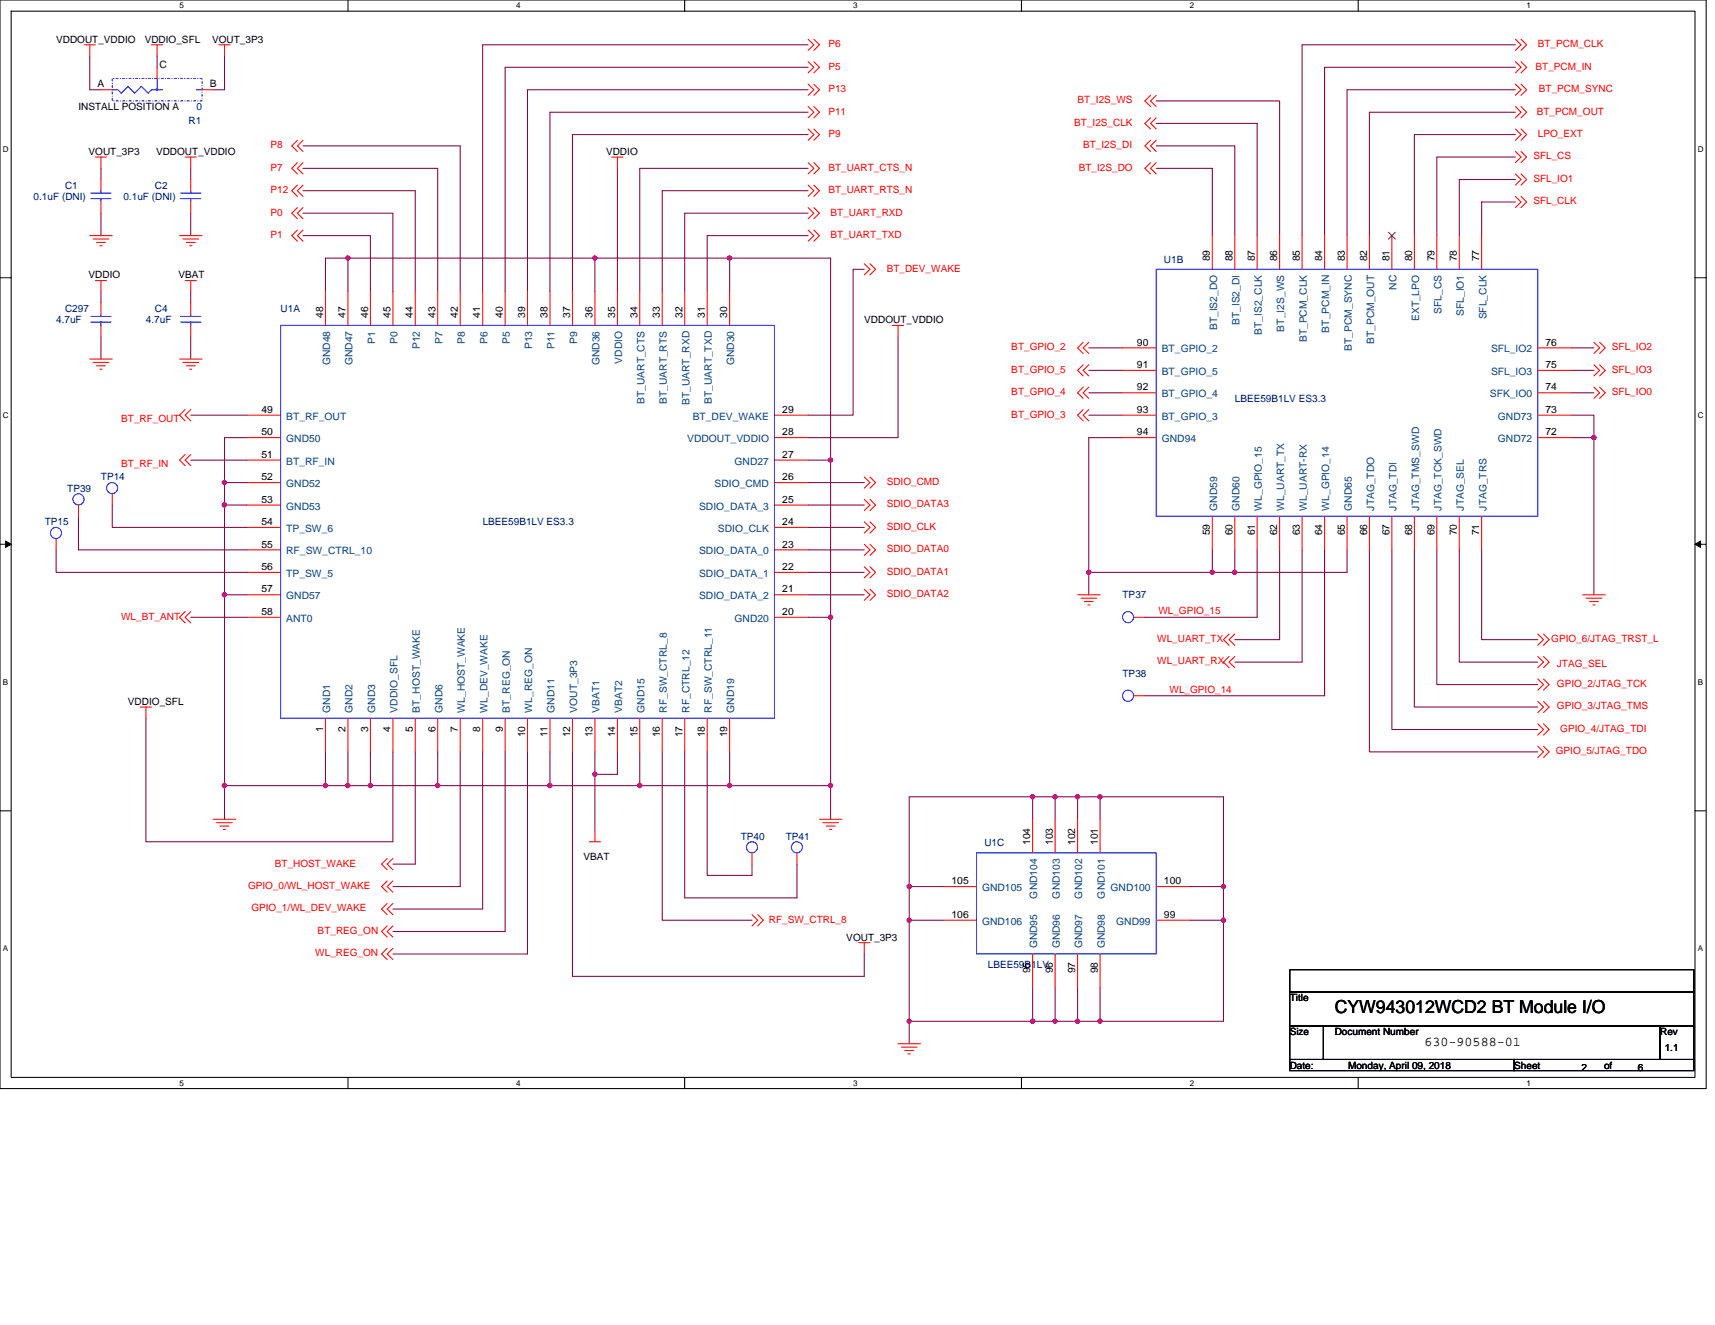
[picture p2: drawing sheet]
<svg xmlns="http://www.w3.org/2000/svg" width="279mm" height="216mm" viewBox="0 0 279 216" stroke-linecap="round" stroke-linejoin="round" font-family="sans-serif">
<path d="M0 0h278v177.4h-278zM1.8 1.8h274.3v173.8h-274.3z" fill="none" stroke="#000" stroke-width=".17"/>
<g fill="#fff">
<path d="M29.3 .2h.7v1.5h-.7z"/>
<path d="M29.3 175.7h.7v1.5h-.7z"/>
</g>
<path d="M56.7 0v1.8M56.7 175.6v1.8" fill="none" stroke="#000" stroke-width=".17"/>
<g fill="#fff">
<path d="M84.1 .2h.7v1.5h-.7z"/>
<path d="M84.1 175.7h.7v1.5h-.7z"/>
</g>
<path d="M111.5 0v1.8M111.5 175.6v1.8" fill="none" stroke="#000" stroke-width=".17"/>
<g fill="#fff">
<path d="M139 .2h.7v1.5h-.7z"/>
<path d="M139 175.7h.7v1.5h-.7z"/>
</g>
<path d="M166.4 0v1.8M166.4 175.6v1.8" fill="none" stroke="#000" stroke-width=".17"/>
<g fill="#fff">
<path d="M193.8 .2h.8v1.5h-.8z"/>
<path d="M193.8 175.7h.8v1.5h-.8z"/>
</g>
<path d="M221.3 0v1.8M221.3 175.6v1.8" fill="none" stroke="#000" stroke-width=".17"/>
<g fill="#fff">
<path d="M248.7 .2h.7v1.5h-.7z"/>
<path d="M248.7 175.7h.7v1.5h-.7z"/>
<path d="M.5 23.5h.9v1.5h-.9z"/>
<path d="M276.6 23.5h1v1.5h-1z"/>
<path d="M.5 67h.9v1.4h-.9z"/>
<path d="M276.6 67h1v1.4h-1z"/>
</g>
<path d="M0 45.3h1.8M276.1 45.3h1.9" fill="none" stroke="#000" stroke-width=".17"/>
<g fill="#fff">
<path d="M.5 110.4h.8v1.5h-.8z"/>
<path d="M276.6 110.4h.9v1.5h-.9z"/>
</g>
<path d="M0 88.7h1.8M276.1 88.7h1.9" fill="none" stroke="#000" stroke-width=".17"/>
<path d="M.9 88.2l.9 .5-.9 .5zM276.1 88.7l1-.5v1z" fill="#000" stroke="#000" stroke-width=".16"/>
<g fill="#fff">
<path d="M.5 153.8h.8v1.5h-.8z"/>
<path d="M276.6 153.8h.9v1.5h-.9z"/>
</g>
<path d="M0 132.1h1.8M276.1 132.1h1.9M210.1 158h65.8v3.6h-65.8zM210.1 161.6h65.8v5.6h-65.8zM210.1 167.2h5.5v5.4h-5.5zM210.1 172.6h36.6v1.9h-36.6zM215.6 167.2h54.9v5.4h-54.9zM246.7 172.6h29.2v1.9h-29.2zM270.5 167.2h5.4v5.4h-5.4z" fill="none" stroke="#000" stroke-width=".17"/>
<g fill="none" stroke="#800040" stroke-width=".17">
<path d="M14.6 9.1v5.5h1.8M25.6 9.1v1.9M36.6 9.1v5.5h-1.9M131.7 18.3h-42.1v29.2M131.7 14.6h-45.8v32.9M131.7 11h-49.4v36.5M131.7 7.3h-53.1v40.2M188.4 16.4h20.1v22M246.9 18.3h-23.8v20.1M246.9 14.6h-27.4v23.8M246.9 11h-31.1v27.4M246.9 7.3h-34.8v31.1"/>
<path d="M16.4 27.4v1.9M16.4 34.7v3.7M31.1 27.4v1.9M31.1 34.7v3.7M49.4 38.4h10.9v9.1M49.4 34.7h14.6v12.8M49.4 31.1h18.2v16.4M49.4 27.4h21.9v20.1M49.4 23.8h25.6v23.7M100.6 27.4v20.1M131.7 38.4h-16.5v9.1M131.7 34.7h-20.2v12.8"/>
<path d="M131.7 31.1h-23.8v16.4M131.7 27.4h-27.5v20.1M131.7 21.9h-38.4v25.6M188.4 27.4h9.1v11M188.4 23.8h12.8v14.6M188.4 20.1h16.4v18.3M246.9 32.9h-5.5v5.5M246.9 29.3h-9.2v9.1M246.9 25.6h-12.8v12.8M246.9 21.9h-16.5v16.5M16.4 47.5v1.9M16.4 54.9v3.6"/>
<path d="M31.1 47.5v1.9M31.1 54.9v3.6M56.7 42.1v5.4M56.7 42.1h40.2M56.7 42.1h-3.7v5.4M96.9 42.1v5.4M96.9 42.1h22M118.9 42.1h16.4v32.9M118.9 42.1v5.4M140.8 43.9h-1.8v23.7h-7.3M146.3 54.9v16.4h-14.6M177.4 56.7h5.5"/>
<path d="M256 56.7h3.7M31.1 75h9.1M31.1 67.6h9.1M36.6 78.6h3.6M36.6 78.6v3.7M40.2 71.3h-3.6v7.3M131.7 75h3.6M131.7 78.6h9.1M135.3 75v25.6M177.4 60.3h5.5M177.4 64h5.5M177.4 67.6h5.5"/>
<path d="M182.9 71.3h-5.5v22M256 60.3h3.7M256 64h3.7M256 67.6h3.7v3.7M256 71.3h3.7M259.7 71.3v25.6M9.1 89.6v3.7h31.1M12.8 84.1v5.5h27.4M18.3 82.3v3.6h21.9M40.2 82.3h-3.6v14.6M40.2 96.9h-3.6v31.1M131.7 96.9h9.1"/>
<path d="M131.7 93.3h9.1M131.7 89.6h9.1M131.7 85.9h9.1M131.7 82.3h9.1M177.4 93.3h20.1M177.4 93.3v3.6M197.5 93.3h3.7M197.5 89.6v3.7M201.2 89.6v3.7M204.8 89.6v11h-18.3M208.5 89.6v14.6h-7.3M212.1 89.6v18.3h-10.9"/>
<path d="M215.8 89.6v23.8h-29.3M219.5 89.6v3.7h-18.3M223.1 89.6v32.9h27.4M226.8 89.6v29.3h23.7M230.4 89.6v25.6h20.1M234.1 89.6v21.9h16.4M237.7 89.6v18.3h12.8M241.4 89.6v14.6h9.1M23.8 117v20.2h40.2v-14.7M31.1 100.6h9.1M131.7 100.6h3.6M135.3 100.6v27.4"/>
<path d="M36.6 128v5.5M36.6 128h16.4M53 128h3.7M53 122.5v5.5M56.7 122.5v5.5M56.7 128h3.6M60.3 122.5v5.5M60.3 128h11M67.6 122.5v18.3h-3.6M71.3 128h18.3M71.3 122.5v5.5M75 122.5v22h-11"/>
<path d="M78.6 122.5v25.6h-14.6M82.3 122.5v29.3h-18.3M85.9 122.5v32.9h-21.9M89.6 122.5v5.5M89.6 128h14.6M93.3 122.5v36.6h47.5v-3.7M96.9 122.5v3.7M96.9 126.2v9.1M100.6 122.5v3.7h-3.7M104.2 128h14.7M104.2 122.5v5.5M107.9 122.5v27.4h14.6"/>
<path d="M111.5 122.5v23.8h18.3v-5.5M115.2 122.5v20.1h7.3v-1.8M118.9 128h16.4M118.9 122.5v5.5M135.3 128v5.5M168.2 129.8h-20.1v14.7M168.2 129.8v3.7M168.2 129.8h3.7M171.9 129.8v3.7M171.9 129.8h3.7M175.6 129.8v3.7M175.6 129.8h3.6"/>
<path d="M179.2 129.8v3.7M179.2 129.8h20.1v14.7M148.1 144.5v5.4M148.1 149.9v16.5M148.1 144.5h5.5M148.1 149.9h5.5M193.8 144.5h5.5M193.8 149.9h5.5M199.3 144.5v5.4M199.3 149.9v16.5h-20.1M148.1 166.4h20.1M148.1 166.4v3.7"/>
<path d="M168.2 160.9v5.5M168.2 166.4h3.7M171.9 160.9v5.5M171.9 166.4h3.7M175.6 160.9v5.5M175.6 166.4h3.6M179.2 160.9v5.5"/>
</g>
<g fill="#f0f" stroke="#f0f" stroke-width=".17">
<circle cx="148.1" cy="144.4" r=".35"/>
<circle cx="168.2" cy="129.8" r=".36"/>
<circle cx="175.5" cy="129.8" r=".35"/>
<circle cx="171.9" cy="129.8" r=".35"/>
<circle cx="179.2" cy="129.8" r=".35"/>
<circle cx="148.1" cy="166.4" r=".35"/>
<circle cx="148.1" cy="149.9" r=".36"/>
<circle cx="168.2" cy="166.4" r=".36"/>
<circle cx="199.3" cy="144.4" r=".35"/>
<circle cx="199.3" cy="149.9" r=".36"/>
<circle cx="179.2" cy="166.4" r=".35"/>
<circle cx="175.5" cy="166.4" r=".35"/>
<circle cx="171.9" cy="166.4" r=".35"/>
<circle cx="135.3" cy="128" r=".36"/>
<circle cx="135.3" cy="100.6" r=".36"/>
<circle cx="135.3" cy="75" r=".35"/>
<circle cx="118.9" cy="42" r=".36"/>
<circle cx="36.6" cy="78.6" r=".36"/>
<circle cx="36.6" cy="82.3" r=".36"/>
<circle cx="36.6" cy="96.9" r=".36"/>
<circle cx="53" cy="128" r=".36"/>
<circle cx="56.7" cy="128" r=".36"/>
<circle cx="71.3" cy="128" r=".36"/>
<circle cx="60.3" cy="128" r=".36"/>
<circle cx="89.6" cy="128" r=".36"/>
<circle cx="118.8" cy="128" r=".36"/>
<circle cx="104.2" cy="128" r=".36"/>
<circle cx="177.4" cy="93.2" r=".36"/>
<circle cx="197.5" cy="93.2" r=".35"/>
<circle cx="201.2" cy="93.2" r=".36"/>
<circle cx="259.7" cy="71.3" r=".36"/>
<circle cx="96.9" cy="126.2" r=".35"/>
<circle cx="96.9" cy="42" r=".35"/>
<circle cx="56.7" cy="42" r=".35"/>
<circle cx="36.6" cy="128" r=".36"/>
</g>
<g fill="none" stroke="#f00" stroke-width=".17">
<path d="M13.7 7.3h1.8M14.6 7.3v1.8M16.4 14.6h1.9M24.7 7.3h1.8M25.6 7.3v1.8M25.6 11v1.8M32.9 14.6h1.8M35.6 7.3h1.9M36.6 7.3v1.8M131.7 6.4l.9 .9-.9 .9M131.7 10.1l.9 .9-.9 .9M131.7 13.7l.9 .9-.9 .9"/>
<path d="M131.7 17.4l.9 .9-.9 .9M132.6 6.4l.9 .9-.9 .9M132.6 10.1l.9 .9-.9 .9M132.6 13.7l.9 .9-.9 .9M132.6 17.4l.9 .9-.9 .9M187.5 15.5l-1 .9 1 1M187.5 19.2l-1 .9 1 .9M188.4 15.5l-.9 .9 .9 1M188.4 19.2l-.9 .9 .9 .9M246.9 10.1l.9 .9-.9 .9M246.9 17.4l.9 .9-.9 .9M246.9 13.7l.9 .9-.9 .9"/>
<path d="M246.9 6.4l.9 .9-.9 .9M247.8 10.1l.9 .9-.9 .9M247.8 17.4l.9 .9-.9 .9M247.8 13.7l.9 .9-.9 .9M247.8 6.4l.9 .9-.9 .9M14.6 38.4h3.7M15.2 38.9h2.5M15.5 25.6h1.9M15.7 39.5h1.5M16.4 25.6v1.8M16.4 29.3v1.8M16.4 32.9v1.8"/>
<path d="M29.3 38.4h3.6M29.8 38.9h2.6M30.2 25.6h1.8M30.4 39.5h1.4M31.1 25.6v1.8M31.1 29.3v1.8M31.1 32.9v1.8M48.5 22.9l-1 .9 1 .9M48.5 26.5l-1 .9 1 .9M48.5 30.2l-1 .9 1 .9M48.5 33.8l-1 .9 1 .9M48.5 37.5l-1 .9 1 .9"/>
<path d="M49.4 22.9l-.9 .9 .9 .9M49.4 26.5l-.9 .9 .9 .9M49.4 30.2l-.9 .9 .9 .9M49.4 33.8l-.9 .9 .9 .9M49.4 37.5l-.9 .9 .9 .9M99.7 25.6h1.8M100.6 25.6v1.8M131.7 33.8l.9 .9-.9 .9M131.7 37.5l.9 .9-.9 .9M131.7 26.5l.9 .9-.9 .9M131.7 30.2l.9 .9-.9 .9M131.7 21l.9 .9-.9 1"/>
<path d="M132.6 33.8l.9 .9-.9 .9M132.6 37.5l.9 .9-.9 .9M132.6 26.5l.9 .9-.9 .9M132.6 30.2l.9 .9-.9 .9M132.6 21l.9 .9-.9 1M187.5 22.9l-1 .9 1 .9M187.5 26.5l-1 .9 1 .9M188.4 22.9l-.9 .9 .9 .9M188.4 26.5l-.9 .9 .9 .9M197.5 38.4v5.5M201.2 38.4v5.5M204.8 38.4v5.5"/>
<path d="M208.5 38.4v5.5M212.1 38.4v5.5M215.8 38.4v5.5M219.5 38.4v5.5M223.1 38.4v5.5M226.8 38.4v5.5M230.4 38.4v5.5M234.1 38.4v5.5M237.7 38.4v5.5M241.4 38.4v5.5M246.9 32l.9 .9-.9 .9M246.9 24.7l.9 .9-.9 .9"/>
<path d="M246.9 28.3l.9 1-.9 .9M246.9 21l.9 .9-.9 1M247.8 32l.9 .9-.9 .9M247.8 24.7l.9 .9-.9 .9M247.8 28.3l.9 1-.9 .9M247.8 21l.9 .9-.9 1M14.6 58.5h3.7M15.2 59.1h2.5M15.5 45.7h1.9M15.7 59.6h1.5M16.3 40h.3M16.4 45.7v1.8"/>
<path d="M16.4 49.4v1.8M16.4 53v1.9M29.3 58.5h3.6M29.8 59.1h2.6M30.2 45.7h1.8M30.4 59.6h1.4M30.9 40h.4M31.1 49.4v1.8M31.1 53v1.9M31.1 45.7v1.8M53 47.5v5.5M56.7 47.5v5.5"/>
<path d="M60.3 47.5v5.5M64 47.5v5.5M67.6 47.5v5.5M71.3 47.5v5.5M75 47.5v5.5M78.6 47.5v5.5M82.3 47.5v5.5M85.9 47.5v5.5M89.6 47.5v5.5M93.3 47.5v5.5M96.9 47.5v5.5M100.6 47.5v5.5"/>
<path d="M104.2 47.5v5.5M107.9 47.5v5.5M111.5 47.5v5.5M115.2 47.5v5.5M118.9 47.5v5.5M140.8 43l.9 .9-.9 .9M141.7 43l.9 .9-.9 .9M145.4 53h1.8M146.3 53v1.9M176.5 55.8l-.9 .9 .9 .9M176.5 59.4l-.9 .9 .9 1M177.4 55.8l-.9 .9 .9 .9"/>
<path d="M177.4 59.4l-.9 .9 .9 1M182.9 56.7h5.5M250.5 56.7h5.5M259.7 55.8l.9 .9-.9 .9M259.7 59.4l.9 .9-.9 1M260.6 55.8l.9 .9-.9 .9M260.6 59.4l.9 .9-.9 1M16.3 60.2h.3M30.2 74.1l-.9 .9 .9 .9M30.2 66.7l-.9 .9 .9 1M30.9 60.2h.4M31.1 74.1l-.9 .9 .9 .9"/>
<path d="M31.1 66.7l-.9 .9 .9 1M40.2 67.6h5.5M40.2 71.3h5.5M40.2 75h5.5M40.2 78.6h5.5M126.2 78.6h5.5M126.2 75h5.5M126.2 71.3h5.5M126.2 67.6h5.5M140.8 77.7l.9 .9-.9 .9M141.7 77.7l.9 .9-.9 .9M176.5 66.7l-.9 .9 .9 1"/>
<path d="M176.5 63.1l-.9 .9 .9 .9M177.4 66.7l-.9 .9 .9 1M177.4 63.1l-.9 .9 .9 .9M182.9 60.3h5.5M182.9 64h5.5M182.9 67.6h5.5M182.9 71.3h5.5M250.5 71.3h5.5M250.5 67.6h5.5M250.5 64h5.5M250.5 60.3h5.5M259.7 63.1l.9 .9-.9 .9"/>
<path d="M260.6 63.1l.9 .9-.9 .9M9.1 87.8v1.8M12.8 82.3v1.8M18.3 80.5v1.8M30.2 99.7l-.9 .9 .9 .9M31.1 99.7l-.9 .9 .9 .9M40.2 82.3h5.5M40.2 85.9h5.5M40.2 89.6h5.5M40.2 93.3h5.5M40.2 96.9h5.5M126.2 96.9h5.5"/>
<path d="M126.2 93.3h5.5M126.2 89.6h5.5M126.2 85.9h5.5M126.2 82.3h5.5M140.8 96l.9 .9-.9 .9M140.8 92.4l.9 .9-.9 .9M140.8 81.4l.9 .9-.9 .9M140.8 85l.9 .9-.9 1M140.8 88.7l.9 .9-.9 .9M141.7 96l.9 .9-.9 .9M141.7 92.4l.9 .9-.9 .9M141.7 81.4l.9 .9-.9 .9"/>
<path d="M141.7 85l.9 .9-.9 1M141.7 88.7l.9 .9-.9 .9M175.6 96.9h3.6M176.1 97.5h2.6M176.7 98h1.4M177.2 98.6h.4M197.5 84.1v5.5M201.2 84.1v5.5M204.8 84.1v5.5M208.5 84.1v5.5M212.1 84.1v5.5M215.8 84.1v5.5"/>
<path d="M219.5 84.1v5.5M223.1 84.1v5.5M226.8 84.1v5.5M230.4 84.1v5.5M234.1 84.1v5.5M237.7 84.1v5.5M241.4 84.1v5.5M257.9 96.9h3.6M258.4 97.5h2.6M259 98h1.4M259.5 98.6h.4M22.9 115.2h1.8"/>
<path d="M23.8 115.2v1.8M40.2 100.6h5.5M53 117v5.5M56.7 117v5.5M60.3 117v5.5M64 117v5.5M67.6 117v5.5M71.3 117v5.5M75 117v5.5M78.6 117v5.5M82.3 117v5.5M85.9 117v5.5"/>
<path d="M89.6 117v5.5M93.3 117v5.5M96.9 117v5.5M100.6 117v5.5M104.2 117v5.5M107.9 117v5.5M111.5 117v5.5M115.2 117v5.5M118.9 117v5.5M126.2 100.6h5.5M184.7 100.6h1.8M184.7 113.4h1.8"/>
<path d="M200.2 103.3l-.9 .9 .9 1M200.2 107l-.9 .9 .9 .9M201.2 103.3l-1 .9 1 1M201.2 107l-1 .9 1 .9M250.5 110.6l1 .9-1 1M250.5 114.3l1 .9-1 .9M250.5 117.9l1 1-1 .9M250.5 103.3l1 .9-1 1M250.5 107l1 .9-1 .9M251.5 110.6l.9 .9-.9 1M251.5 114.3l.9 .9-.9 .9M251.5 117.9l.9 1-.9 .9"/>
<path d="M251.5 103.3l.9 .9-.9 1M251.5 107l.9 .9-.9 .9M34.7 133.5h3.7M35.3 134h2.5M35.8 134.6h1.5M36.4 135.1h.3M63.1 139.9l-.9 .9 .9 .9M64 139.9l-.9 .9 .9 .9M96 137.2h1.8M96.9 135.3v1.9M122.5 139v1.8M129.8 139v1.8"/>
<path d="M133.5 133.5h3.7M134 134h2.6M134.6 134.6h1.5M135.1 135.1h.4M168.2 133.5v5.5M171.9 133.5v5.5M175.6 133.5v5.5M179.2 133.5v5.5M250.5 121.6l1 .9-1 .9M251.5 121.6l.9 .9-.9 .9M63.1 150.9l-.9 .9 .9 .9M63.1 147.2l-.9 .9 .9 .9"/>
<path d="M63.1 143.6l-.9 .9 .9 .9M63.1 154.5l-.9 .9 .9 1M64 150.9l-.9 .9 .9 .9M64 147.2l-.9 .9 .9 .9M64 143.6l-.9 .9 .9 .9M64 154.5l-.9 .9 .9 1M122.5 149l.9 .9-.9 1M123.4 149l1 .9-1 1M139.9 153.6h1.8M140.8 153.6v1.8M153.6 144.5h5.5M153.6 149.9h5.5"/>
<path d="M168.2 155.4v5.5M171.9 155.4v5.5M175.6 155.4v5.5M179.2 155.4v5.5M188.4 149.9h5.4M188.4 144.5h5.4M146.3 170.1h3.6M146.9 170.6h2.5M147.4 171.2h1.5M147.9 171.7h.4"/>
</g>
<g fill="none" stroke="#00f" stroke-width=".17">
<path d="M18.3 14.6h.9l.5 .6 1.1-1.1 1.1 1.1 1.1-1.1 1.1 1.1 .6-.6h1.8M25.6 12.8v1.8M32 14.6h.9M14.8 32.4h3.3M14.8 31.5h3.3M16.4 31.1v.4M16.4 32.4v.5M29.4 32.4h3.3M29.4 31.5h3.3M31.1 31.1v.4M31.1 32.4v.5M14.8 52.5h3.3"/>
<path d="M14.8 51.6h3.3M16.4 51.2v.4M16.4 52.5v.5M29.4 52.5h3.3M29.4 51.6h3.3M31.1 51.2v.4M31.1 52.5v.5M45.7 53h80.5v64h-80.5zM188.4 43.9h62.1v40.2h-62.1zM159.1 139h29.3v16.4h-29.3z"/>
<circle cx="18.3" cy="79.5" r=".9"/>
<circle cx="9.1" cy="86.8" r=".91"/>
<circle cx="12.8" cy="81.4" r=".91"/>
<circle cx="183.8" cy="100.6" r=".9"/>
<circle cx="183.8" cy="113.4" r=".9"/>
<circle cx="122.5" cy="138.1" r=".9"/>
<circle cx="129.8" cy="138.1" r=".9"/>
</g>
<path d="M18.3 12.8h14.6v3.6h-14.6z" fill="none" stroke="#00f" stroke-width=".17" stroke-dasharray=".3 .3 0 .3"/>
<circle cx="25.6" cy="14.6" r=".17" fill="#00f" stroke="#00f" stroke-width=".17"/>
<path d="M226.2 37.8l1.1 1.2M227.3 37.8l-1.1 1.2" fill="none" stroke="#804000" stroke-width=".16"/>
<text font-size="2.9" x="217.4" y="165">CYW943012WCD2 BT Module I/O</text>
<text font-size="2.2" x="232.1" y="170.5">630-90588-01</text>
<g font-size="1.7">
<text x="26" y="11.2">C</text>
<text x="15.9" y="14.2">A</text>
<text x="34.2" y="14.2">B</text>
<text x="197.1" y="42.6" transform="rotate(-90 197.1 42.6)">89</text>
<text x="200.8" y="42.6" transform="rotate(-90 200.8 42.6)">88</text>
<text x="204.4" y="42.6" transform="rotate(-90 204.4 42.6)">87</text>
<text x="208.1" y="42.6" transform="rotate(-90 208.1 42.6)">86</text>
<text x="211.8" y="42.6" transform="rotate(-90 211.8 42.6)">85</text>
<text x="215.4" y="42.6" transform="rotate(-90 215.4 42.6)">84</text>
<text x="219.1" y="42.6" transform="rotate(-90 219.1 42.6)">83</text>
<text x="222.7" y="42.6" transform="rotate(-90 222.7 42.6)">82</text>
<text x="226.4" y="42.6" transform="rotate(-90 226.4 42.6)">81</text>
<text x="230" y="42.6" transform="rotate(-90 230 42.6)">80</text>
<text x="233.7" y="42.6" transform="rotate(-90 233.7 42.6)">79</text>
<text x="237.4" y="42.6" transform="rotate(-90 237.4 42.6)">78</text>
<text x="241" y="42.6" transform="rotate(-90 241 42.6)">77</text>
<text x="52.6" y="51.8" transform="rotate(-90 52.6 51.8)">48</text>
<text x="56.3" y="51.8" transform="rotate(-90 56.3 51.8)">47</text>
<text x="60" y="51.8" transform="rotate(-90 60 51.8)">46</text>
<text x="63.6" y="51.8" transform="rotate(-90 63.6 51.8)">45</text>
<text x="67.3" y="51.8" transform="rotate(-90 67.3 51.8)">44</text>
<text x="70.9" y="51.8" transform="rotate(-90 70.9 51.8)">43</text>
<text x="74.6" y="51.8" transform="rotate(-90 74.6 51.8)">42</text>
<text x="78.3" y="51.8" transform="rotate(-90 78.3 51.8)">41</text>
<text x="81.9" y="51.8" transform="rotate(-90 81.9 51.8)">40</text>
<text x="85.6" y="51.8" transform="rotate(-90 85.6 51.8)">39</text>
<text x="89.2" y="51.8" transform="rotate(-90 89.2 51.8)">38</text>
<text x="92.9" y="51.8" transform="rotate(-90 92.9 51.8)">37</text>
<text x="96.5" y="51.8" transform="rotate(-90 96.5 51.8)">36</text>
<text x="100.2" y="51.8" transform="rotate(-90 100.2 51.8)">35</text>
<text x="103.8" y="51.8" transform="rotate(-90 103.8 51.8)">34</text>
<text x="107.5" y="51.8" transform="rotate(-90 107.5 51.8)">33</text>
<text x="111.2" y="51.8" transform="rotate(-90 111.2 51.8)">32</text>
<text x="114.8" y="51.8" transform="rotate(-90 114.8 51.8)">31</text>
<text x="118.5" y="51.8" transform="rotate(-90 118.5 51.8)">30</text>
<text x="185.2" y="56.3">90</text>
<text x="185.2" y="60">91</text>
<text x="251.8" y="60">75</text>
<text x="251.8" y="56.3">76</text>
<text x="185.2" y="63.6">92</text>
<text x="251.8" y="63.6">74</text>
<text x="42.6" y="67.3">49</text>
<text x="42.6" y="70.9">50</text>
<text x="127.4" y="67.3">29</text>
<text x="127.4" y="70.9">28</text>
<text x="185.2" y="67.3">93</text>
<text x="185.2" y="70.9">94</text>
<text x="251.8" y="70.9">72</text>
<text x="251.8" y="67.3">73</text>
<text x="42.6" y="74.6">51</text>
<text x="127.4" y="74.6">27</text>
<text x="42.6" y="78.3">52</text>
<text x="42.6" y="81.9">53</text>
<text x="127.4" y="81.9">25</text>
<text x="127.4" y="78.3">26</text>
<text x="42.6" y="85.6">54</text>
<text x="42.6" y="89.2">55</text>
<text x="127.4" y="89.2">23</text>
<text x="127.4" y="85.6">24</text>
<text x="197.1" y="87.2" transform="rotate(-90 197.1 87.2)">59</text>
<text x="200.8" y="87.2" transform="rotate(-90 200.8 87.2)">60</text>
<text x="204.4" y="87.2" transform="rotate(-90 204.4 87.2)">61</text>
<text x="208.1" y="87.2" transform="rotate(-90 208.1 87.2)">62</text>
<text x="211.8" y="87.2" transform="rotate(-90 211.8 87.2)">63</text>
<text x="215.4" y="87.2" transform="rotate(-90 215.4 87.2)">64</text>
<text x="219.1" y="87.2" transform="rotate(-90 219.1 87.2)">65</text>
<text x="222.7" y="87.2" transform="rotate(-90 222.7 87.2)">66</text>
<text x="226.4" y="87.2" transform="rotate(-90 226.4 87.2)">67</text>
<text x="230" y="87.2" transform="rotate(-90 230 87.2)">68</text>
<text x="233.7" y="87.2" transform="rotate(-90 233.7 87.2)">69</text>
<text x="237.4" y="87.2" transform="rotate(-90 237.4 87.2)">70</text>
<text x="241" y="87.2" transform="rotate(-90 241 87.2)">71</text>
<text x="42.6" y="92.9">56</text>
<text x="127.4" y="92.9">22</text>
<text x="42.6" y="96.5">57</text>
<text x="42.6" y="100.2">58</text>
<text x="127.4" y="96.5">21</text>
<text x="127.4" y="100.2">20</text>
<text x="52.6" y="119.2" transform="rotate(-90 52.6 119.2)">1</text>
<text x="56.3" y="119.2" transform="rotate(-90 56.3 119.2)">2</text>
<text x="60" y="119.2" transform="rotate(-90 60 119.2)">3</text>
<text x="63.6" y="119.2" transform="rotate(-90 63.6 119.2)">4</text>
<text x="67.3" y="119.2" transform="rotate(-90 67.3 119.2)">5</text>
<text x="70.9" y="119.2" transform="rotate(-90 70.9 119.2)">6</text>
<text x="74.6" y="119.2" transform="rotate(-90 74.6 119.2)">7</text>
<text x="78.3" y="119.2" transform="rotate(-90 78.3 119.2)">8</text>
<text x="81.9" y="119.2" transform="rotate(-90 81.9 119.2)">9</text>
<text x="85.6" y="120.2" transform="rotate(-90 85.6 120.2)">10</text>
<text x="89.2" y="120.2" transform="rotate(-90 89.2 120.2)">11</text>
<text x="92.9" y="120.2" transform="rotate(-90 92.9 120.2)">12</text>
<text x="96.5" y="120.2" transform="rotate(-90 96.5 120.2)">13</text>
<text x="100.2" y="120.2" transform="rotate(-90 100.2 120.2)">14</text>
<text x="103.8" y="120.2" transform="rotate(-90 103.8 120.2)">15</text>
<text x="107.5" y="120.2" transform="rotate(-90 107.5 120.2)">16</text>
<text x="111.2" y="120.2" transform="rotate(-90 111.2 120.2)">17</text>
<text x="114.8" y="120.2" transform="rotate(-90 114.8 120.2)">18</text>
<text x="118.5" y="120.2" transform="rotate(-90 118.5 120.2)">19</text>
<text x="167.9" y="137.7" transform="rotate(-90 167.9 137.7)">104</text>
<text x="171.5" y="137.7" transform="rotate(-90 171.5 137.7)">103</text>
<text x="175.2" y="137.7" transform="rotate(-90 175.2 137.7)">102</text>
<text x="178.8" y="137.7" transform="rotate(-90 178.8 137.7)">101</text>
<text x="155" y="144.1">105</text>
<text x="155" y="149.6">106</text>
<text x="189.6" y="149.6">99</text>
<text x="189.6" y="144.1">100</text>
<text x="167.9" y="158.6" transform="rotate(-90 167.9 158.6)">95</text>
<text x="171.5" y="158.6" transform="rotate(-90 171.5 158.6)">96</text>
<text x="175.2" y="158.6" transform="rotate(-90 175.2 158.6)">97</text>
<text x="178.8" y="158.6" transform="rotate(-90 178.8 158.6)">98</text>
</g>
<g font-size="1.7" fill="#004080">
<text x="227.5" y="47.2" transform="rotate(-90 227.5 47.2)">NC</text>
<text x="198.3" y="53.8" transform="rotate(-90 198.3 53.8)">BT_IS2_DO</text>
<text x="201.9" y="53" transform="rotate(-90 201.9 53)">BT_IS2_DI</text>
<text x="231.2" y="52.3" transform="rotate(-90 231.2 52.3)">EXT_LPO</text>
<text x="234.8" y="51.1" transform="rotate(-90 234.8 51.1)">SFL_CS</text>
<text x="238.5" y="51.5" transform="rotate(-90 238.5 51.5)">SFL_IO1</text>
<text x="242.1" y="52" transform="rotate(-90 242.1 52)">SFL_CLK</text>
<text x="53.8" y="59.5" transform="rotate(-90 53.8 59.5)">GND48</text>
<text x="57.4" y="59.5" transform="rotate(-90 57.4 59.5)">GND47</text>
<text x="61.1" y="56" transform="rotate(-90 61.1 56)">P1</text>
<text x="64.8" y="56" transform="rotate(-90 64.8 56)">P0</text>
<text x="68.4" y="56.9" transform="rotate(-90 68.4 56.9)">P12</text>
<text x="72.1" y="56" transform="rotate(-90 72.1 56)">P7</text>
<text x="75.7" y="56" transform="rotate(-90 75.7 56)">P8</text>
<text x="79.4" y="56" transform="rotate(-90 79.4 56)">P6</text>
<text x="83.1" y="56" transform="rotate(-90 83.1 56)">P5</text>
<text x="86.7" y="56.9" transform="rotate(-90 86.7 56.9)">P13</text>
<text x="90.4" y="56.9" transform="rotate(-90 90.4 56.9)">P11</text>
<text x="94" y="56" transform="rotate(-90 94 56)">P9</text>
<text x="97.7" y="59.5" transform="rotate(-90 97.7 59.5)">GND36</text>
<text x="101.3" y="59.2" transform="rotate(-90 101.3 59.2)">VDDIO</text>
<text x="119.6" y="59.5" transform="rotate(-90 119.6 59.5)">GND30</text>
<text x="189.3" y="57.4">BT_GPIO_2</text>
<text x="205.6" y="54.6" transform="rotate(-90 205.6 54.6)">BT_IS2_CLK</text>
<text x="209.2" y="54" transform="rotate(-90 209.2 54)">BT_I2S_WS</text>
<text x="212.9" y="55.8" transform="rotate(-90 212.9 55.8)">BT_PCM_CLK</text>
<text x="216.6" y="54.2" transform="rotate(-90 216.6 54.2)">BT_PCM_IN</text>
<text x="220.2" y="57.2" transform="rotate(-90 220.2 57.2)">BT_PCM_SYNC</text>
<text x="223.9" y="56" transform="rotate(-90 223.9 56)">BT_PCM_OUT</text>
<text x="242.9" y="57.4">SFL_IO2</text>
<text x="105" y="65.8" transform="rotate(-90 105 65.8)">BT_UART_CTS</text>
<text x="108.6" y="65.8" transform="rotate(-90 108.6 65.8)">BT_UART_RTS</text>
<text x="116" y="65.8" transform="rotate(-90 116 65.8)">BT_UART_TXD</text>
<text x="189.3" y="61.1">BT_GPIO_5</text>
<text x="189.3" y="64.7">BT_GPIO_4</text>
<text x="242.7" y="64.7">SFK_IO0</text>
<text x="242.9" y="61.1">SFL_IO3</text>
<text x="46.6" y="68.4">BT_RF_OUT</text>
<text x="112.3" y="66" transform="rotate(-90 112.3 66)">BT_UART_RXD</text>
<text x="112.9" y="68.4">BT_DEV_WAKE</text>
<text x="189.3" y="68.4">BT_GPIO_3</text>
<text x="244" y="68.4">GND73</text>
<text x="46.6" y="72.1">GND50</text>
<text x="46.6" y="75.7">BT_RF_IN</text>
<text x="112" y="72.1">VDDOUT_VDDIO</text>
<text x="119.7" y="75.7">GND27</text>
<text x="189.3" y="72.1">GND94</text>
<text x="244" y="72.1">GND72</text>
<text x="46.6" y="79.4">GND52</text>
<text x="46.6" y="83">GND53</text>
<text x="113.9" y="83">SDIO_DATA_3</text>
<text x="116.4" y="79.4">SDIO_CMD</text>
<text x="198.3" y="83.2" transform="rotate(-90 198.3 83.2)">GND59</text>
<text x="201.9" y="83.2" transform="rotate(-90 201.9 83.2)">GND60</text>
<text x="205.6" y="83.2" transform="rotate(-90 205.6 83.2)">WL_GPIO_15</text>
<text x="209.2" y="83.2" transform="rotate(-90 209.2 83.2)">WL_UART_TX</text>
<text x="212.9" y="83.2" transform="rotate(-90 212.9 83.2)">WL_UART-RX</text>
<text x="216.6" y="83.2" transform="rotate(-90 216.6 83.2)">WL_GPIO_14</text>
<text x="220.2" y="83.2" transform="rotate(-90 220.2 83.2)">GND65</text>
<text x="223.9" y="83.2" transform="rotate(-90 223.9 83.2)">JTAG_TDO</text>
<text x="227.5" y="83.2" transform="rotate(-90 227.5 83.2)">JTAG_TDI</text>
<text x="231.2" y="83.2" transform="rotate(-90 231.2 83.2)">JTAG_TMS_SWD</text>
<text x="234.8" y="83.2" transform="rotate(-90 234.8 83.2)">JTAG_TCK_SWD</text>
<text x="238.5" y="83.2" transform="rotate(-90 238.5 83.2)">JTAG_SEL</text>
<text x="242.1" y="83.2" transform="rotate(-90 242.1 83.2)">JTAG_TRS</text>
<text x="46.6" y="86.7">TP_SW_6</text>
<text x="117" y="86.7">SDIO_CLK</text>
<text x="46.6" y="90.3">RF_SW_CTRL_10</text>
<text x="46.6" y="94">TP_SW_5</text>
<text x="113.9" y="94">SDIO_DATA_1</text>
<text x="113.9" y="90.3">SDIO_DATA_0</text>
<text x="46.6" y="97.7">GND57</text>
<text x="46.6" y="101.3">ANT0</text>
<text x="113.9" y="97.7">SDIO_DATA_2</text>
<text x="119.7" y="101.3">GND20</text>
<text x="53.8" y="116.1" transform="rotate(-90 53.8 116.1)">GND1</text>
<text x="57.4" y="116.1" transform="rotate(-90 57.4 116.1)">GND2</text>
<text x="61.1" y="116.1" transform="rotate(-90 61.1 116.1)">GND3</text>
<text x="64.8" y="116.1" transform="rotate(-90 64.8 116.1)">VDDIO_SFL</text>
<text x="68.4" y="116.1" transform="rotate(-90 68.4 116.1)">BT_HOST_WAKE</text>
<text x="72.1" y="116.1" transform="rotate(-90 72.1 116.1)">GND6</text>
<text x="75.7" y="116.1" transform="rotate(-90 75.7 116.1)">WL_HOST_WAKE</text>
<text x="79.4" y="116.1" transform="rotate(-90 79.4 116.1)">WL_DEV_WAKE</text>
<text x="83.1" y="116.1" transform="rotate(-90 83.1 116.1)">BT_REG_ON</text>
<text x="86.7" y="116.1" transform="rotate(-90 86.7 116.1)">WL_REG_ON</text>
<text x="90.4" y="116.1" transform="rotate(-90 90.4 116.1)">GND11</text>
<text x="94" y="116.1" transform="rotate(-90 94 116.1)">VOUT_3P3</text>
<text x="97.7" y="116.1" transform="rotate(-90 97.7 116.1)">VBAT1</text>
<text x="101.3" y="116.1" transform="rotate(-90 101.3 116.1)">VBAT2</text>
<text x="105" y="116.1" transform="rotate(-90 105 116.1)">GND15</text>
<text x="108.6" y="116.1" transform="rotate(-90 108.6 116.1)">RF_SW_CTRL_8</text>
<text x="112.3" y="116.1" transform="rotate(-90 112.3 116.1)">RF_CTRL_12</text>
<text x="116" y="116.1" transform="rotate(-90 116 116.1)">RF_SW_CTRL_11</text>
<text x="119.6" y="116.1" transform="rotate(-90 119.6 116.1)">GND19</text>
<text x="160" y="145.2">GND105</text>
<text x="169" y="146.4" transform="rotate(-90 169 146.4)">GND104</text>
<text x="172.7" y="146.4" transform="rotate(-90 172.7 146.4)">GND103</text>
<text x="176.3" y="146.4" transform="rotate(-90 176.3 146.4)">GND102</text>
<text x="180" y="146.4" transform="rotate(-90 180 146.4)">GND101</text>
<text x="180.9" y="145.2">GND100</text>
<text x="160" y="150.7">GND106</text>
<text x="169" y="154.5" transform="rotate(-90 169 154.5)">GND95</text>
<text x="172.7" y="154.5" transform="rotate(-90 172.7 154.5)">GND96</text>
<text x="176.3" y="154.5" transform="rotate(-90 176.3 154.5)">GND97</text>
<text x="180" y="154.5" transform="rotate(-90 180 154.5)">GND98</text>
<text x="181.9" y="150.7">GND99</text>
</g>
<g font-size="1.6">
<text x="9.1" y="7">VDDOUT_VDDIO</text>
<text x="23.6" y="7">VDDIO_SFL</text>
<text x="34.6" y="7">VOUT_3P3</text>
<text x="12.8" y="17.9">INSTALL POSITION A</text>
<text x="14.4" y="25.3">VOUT_3P3</text>
<text x="25.4" y="25.3">VDDOUT_VDDIO</text>
<text x="98.7" y="25.3">VDDIO</text>
<text x="14.4" y="45.4">VDDIO</text>
<text x="29.1" y="45.4">VBAT</text>
<text x="140.8" y="52.7">VDDOUT_VDDIO</text>
<text x="20.8" y="114.9">VDDIO_SFL</text>
<text x="95.1" y="140.1">VBAT</text>
<text x="137.9" y="153.3">VOUT_3P3</text>
<text x="210.1" y="163.1">Title</text>
<text x="210.1" y="168.6">Size</text>
<text x="217.4" y="168.6">Document Number</text>
<text x="270.5" y="168.6">Rev</text>
<text x="271.2" y="171.2">1.1</text>
<text x="210.1" y="174.1">Date:</text>
<text x="219.6" y="174.1">Monday, April 09, 2018</text>
<text x="246.7" y="174.1">Sheet</text>
<text x="257.7" y="174.5">2</text>
<text x="261.3" y="174.1">of</text>
<text x="266.8" y="174.5">6</text>
</g>
<g font-size="1.6" fill="#f00">
<text x="135" y="7.7">P6</text>
<text x="135" y="11.3">P5</text>
<text x="250.2" y="11.3">BT_PCM_IN</text>
<text x="250.5" y="7.7">BT_PCM_CLK</text>
<text x="135" y="15">P13</text>
<text x="175.6" y="16.8">BT_I2S_WS</text>
<text x="250.7" y="15">BT_PCM_SYNC</text>
<text x="135" y="18.7">P11</text>
<text x="135" y="22.3">P9</text>
<text x="175" y="20.5">BT_I2S_CLK</text>
<text x="250.4" y="18.7">BT_PCM_OUT</text>
<text x="250.5" y="22.3">LPO_EXT</text>
<text x="44.1" y="24.2">P8</text>
<text x="44.1" y="27.8">P7</text>
<text x="135" y="27.8">BT_UART_CTS_N</text>
<text x="175.7" y="27.8">BT_I2S_DO</text>
<text x="176.5" y="24.2">BT_I2S_DI</text>
<text x="249.8" y="26">SFL_CS</text>
<text x="249.8" y="29.6">SFL_IO1</text>
<text x="44.1" y="31.5">P12</text>
<text x="44.1" y="35.1">P0</text>
<text x="135" y="31.5">BT_UART_RTS_N</text>
<text x="135.3" y="35.1">BT_UART_RXD</text>
<text x="249.8" y="33.3">SFL_CLK</text>
<text x="44.1" y="38.8">P1</text>
<text x="135.3" y="38.8">BT_UART_TXD</text>
<text x="144.5" y="44.3">BT_DEV_WAKE</text>
<text x="164.8" y="57.1">BT_GPIO_2</text>
<text x="262.6" y="57.1">SFL_IO2</text>
<text x="164.8" y="64.4">BT_GPIO_4</text>
<text x="164.8" y="60.7">BT_GPIO_5</text>
<text x="262.6" y="64.4">SFL_IO0</text>
<text x="262.6" y="60.7">SFL_IO3</text>
<text x="19.7" y="68.8">BT_RF_OUT</text>
<text x="164.8" y="68.1">BT_GPIO_3</text>
<text x="19.7" y="76.1">BT_RF_IN</text>
<text x="144.5" y="82.7">SDIO_DATA3</text>
<text x="144.5" y="79">SDIO_CMD</text>
<text x="144.5" y="86.3">SDIO_CLK</text>
<text x="144.5" y="90">SDIO_DATA0</text>
<text x="144.5" y="93.6">SDIO_DATA1</text>
<text x="19.7" y="101">WL_BT_ANT</text>
<text x="144.5" y="97.3">SDIO_DATA2</text>
<text x="188.7" y="100.1">WL_GPIO_15</text>
<text x="188.5" y="104.6">WL_UART_TX</text>
<text x="252.7" y="104.6">GPIO_6/JTAG_TRST_L</text>
<text x="188.5" y="108.3">WL_UART_RX</text>
<text x="190.5" y="112.9">WL_GPIO_14</text>
<text x="253.6" y="111.9">GPIO_2/JTAG_TCK</text>
<text x="253.6" y="108.6">JTAG_SEL</text>
<text x="253.6" y="115.6">GPIO_3/JTAG_TMS</text>
<text x="254.2" y="119.3">GPIO_4/JTAG_TDI</text>
<text x="253.5" y="122.9">GPIO_5/JTAG_TDO</text>
<text x="44.8" y="141.2">BT_HOST_WAKE</text>
<text x="40.4" y="144.8">GPIO_0/WL_HOST_WAKE</text>
<text x="41" y="148.5">GPIO_1/WL_DEV_WAKE</text>
<text x="51.4" y="155.8">WL_REG_ON</text>
<text x="51.8" y="152.2">BT_REG_ON</text>
<text x="125.3" y="150.3">RF_SW_CTRL_8</text>
</g>
<g font-size="1.6" fill="#000080">
<text x="32" y="17.9">0</text>
<text x="30.7" y="20.1">R1</text>
<text x="5.5" y="32.6">0.1uF (DNI)</text>
<text x="10.6" y="30.7">C1</text>
<text x="20.1" y="32.6">0.1uF (DNI)</text>
<text x="25.2" y="30.7">C2</text>
<text x="189.6" y="42.8">U1B</text>
<text x="9.1" y="52.7">4.7uF</text>
<text x="10.6" y="50.8">C297</text>
<text x="23.8" y="52.7">4.7uF</text>
<text x="25.2" y="50.8">C4</text>
<text x="45.7" y="50.8">U1A</text>
<text x="201.2" y="65.5">LBEE59B1LV ES3.3</text>
<text x="11" y="80.1">TP39</text>
<text x="16.4" y="78.3">TP14</text>
<text x="7.3" y="85.6">TP15</text>
<text x="78.6" y="85.6">LBEE59B1LV ES3.3</text>
<text x="182.9" y="97.5">TP37</text>
<text x="182.9" y="110.3">TP38</text>
<text x="120.7" y="136.8">TP40</text>
<text x="128" y="136.8">TP41</text>
<text x="160.4" y="137.9">U1C</text>
<text x="160.9" y="157.6">LBEE59B1LV</text>
</g>
<g font-size="1.3">
<text x="29.3" y="1.4">5</text>
<text x="84.1" y="1.4">4</text>
<text x="139" y="1.4">3</text>
<text x="193.8" y="1.4">2</text>
<text x="248.7" y="1.4">1</text>
<text x=".5" y="24.7">D</text>
<text x="276.6" y="24.7">D</text>
<text x=".5" y="68.2">C</text>
<text x="276.6" y="68.2">C</text>
<text x=".5" y="111.6">B</text>
<text x="276.6" y="111.6">B</text>
<text x=".5" y="155">A</text>
<text x="276.6" y="155">A</text>
<text x="29.3" y="176.9">5</text>
<text x="84.1" y="176.9">4</text>
<text x="139" y="176.9">3</text>
<text x="193.8" y="176.9">2</text>
<text x="248.7" y="176.9">1</text>
</g>
</svg>
